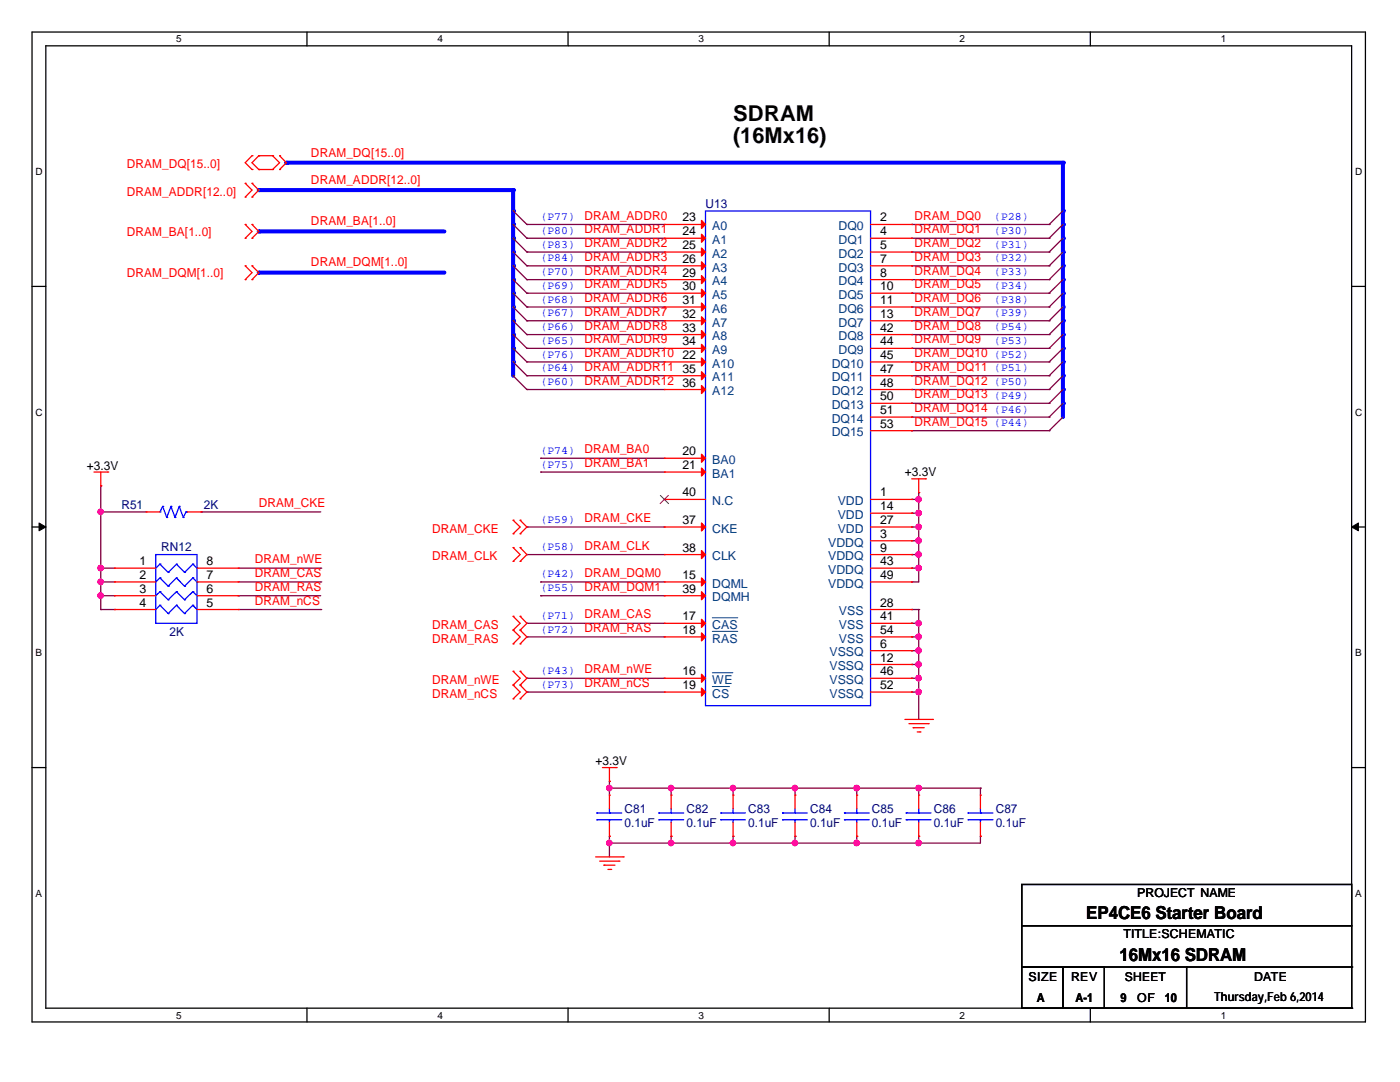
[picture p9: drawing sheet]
<svg xmlns="http://www.w3.org/2000/svg" width="279mm" height="216mm" viewBox="0 0 279 216" stroke-linecap="round" stroke-linejoin="round" font-family="sans-serif">
<path d="M6.4 6.4h266.1v197.5h-266.1zM9.1 9.1h260.6v192.1h-260.6z" fill="none" stroke="#000" stroke-width=".25"/>
<g fill="#fff">
<path d="M35.2 6.6h1.1v2.3h-1.1z"/>
<path d="M35.2 201.4h1.1v2.3h-1.1z"/>
</g>
<path d="M61.3 6.4v2.7M61.3 201.2v2.7" fill="none" stroke="#000" stroke-width=".25"/>
<g fill="#fff">
<path d="M87.3 6.6h1.1v2.3h-1.1z"/>
<path d="M87.3 201.4h1.1v2.3h-1.1z"/>
</g>
<path d="M113.4 6.4v2.7M113.4 201.2v2.7" fill="none" stroke="#000" stroke-width=".25"/>
<g fill="#fff">
<path d="M139.4 6.6h1.1v2.3h-1.1z"/>
<path d="M139.4 201.4h1.1v2.3h-1.1z"/>
</g>
<path d="M165.5 6.4v2.7M165.5 201.2v2.7" fill="none" stroke="#000" stroke-width=".25"/>
<g fill="#fff">
<path d="M191.5 6.6h1.1v2.3h-1.1z"/>
<path d="M191.5 201.4h1.1v2.3h-1.1z"/>
</g>
<path d="M217.6 6.4v2.7M217.6 201.2v2.7" fill="none" stroke="#000" stroke-width=".25"/>
<g fill="#fff">
<path d="M243.6 6.6h1.1v2.3h-1.1z"/>
<path d="M243.6 201.4h1.1v2.3h-1.1z"/>
<path d="M7.1 33.1h1.4v2.2h-1.4z"/>
<path d="M270.5 33.1h1.4v2.2h-1.4z"/>
<path d="M7.1 81.1h1.4v2.3h-1.4z"/>
<path d="M270.5 81.1h1.4v2.3h-1.4z"/>
</g>
<path d="M6.4 57.2h2.7M269.7 57.2h2.8" fill="none" stroke="#000" stroke-width=".25"/>
<g fill="#fff">
<path d="M7.1 129.1h1.3v2.3h-1.3z"/>
<path d="M270.5 129.1h1.3v2.3h-1.3z"/>
</g>
<path d="M6.4 105.2h2.7M269.7 105.2h2.8" fill="none" stroke="#000" stroke-width=".25"/>
<g fill="#000" stroke="#000" stroke-width=".2">
<path d="M7.8 104.4l1.3 .8-1.3 .7z" fill-rule="evenodd"/>
<path d="M269.7 105.2l1.4-.8v1.5z" fill-rule="evenodd"/>
</g>
<g fill="#fff">
<path d="M7.1 177.1h1.3v2.3h-1.3z"/>
<path d="M270.5 177.1h1.3v2.3h-1.3z"/>
</g>
<path d="M6.4 153.2h2.7M269.7 153.2h2.8" fill="none" stroke="#000" stroke-width=".25"/>
<g fill="none" stroke="#800040" stroke-width=".25">
<path d="M105.2 55.8h.1M105.2 47.5h.1M105.2 55.8h27.4M105.2 47.5h27.4M181.9 55.8h.1M181.9 50.3h.1M181.9 58.5h.1M181.9 55.8h27.5M181.9 50.3h27.5M181.9 58.5h27.5M105.2 66.8h.1M105.2 69.5h.1"/>
<path d="M105.2 61.3h.1M105.2 66.8h27.4M105.2 69.5h27.4M105.2 61.3h27.4M181.9 72.2h.1M181.9 77.7h.1M181.9 69.5h.1M181.9 69.5h27.5M181.9 72.2h27.5M181.9 77.7h27.5M181.9 83.2h.1M181.9 85.9h.1"/>
<path d="M181.9 83.2h27.5M181.9 85.9h27.5"/>
</g>
<path d="M212.1 80.5v2.7" fill="none" stroke="#00f" stroke-width=".8"/>
<circle cx="212.1" cy="80.5" r=".4" fill="#00f"/>
<path d="M102.4 72.2v2.8" fill="none" stroke="#00f" stroke-width=".8"/>
<circle cx="102.4" cy="72.2" r=".4" fill="#00f"/>
<g fill="none" stroke="#800040" stroke-width=".25">
<path d="M105.2 53h.1M105.2 44.8h.1M105.2 50.3h.1M105.2 58.5h.1M105.2 53h27.4M105.2 44.8h27.4M105.2 50.3h27.4M105.2 58.5h27.4M181.9 53h.1M181.9 44.8h.1M181.9 47.5h.1M181.9 53h27.5"/>
<path d="M181.9 44.8h27.5M181.9 47.5h27.5M105.2 64h.1M105.2 72.2h.1M105.2 75h.1M105.2 64h27.4M105.2 72.2h27.4M105.2 75h27.4M181.9 61.3h.1M181.9 64h.1M181.9 66.8h.1M181.9 75h.1"/>
<path d="M181.9 64h27.5M181.9 61.3h27.5M181.9 66.8h27.5M181.9 75h27.5M181.9 80.5h.1M181.9 80.5h27.5M183.3 99.7h.1M183.3 99.7v2.7M183.3 105.2h.1M183.3 105.2v2.7"/>
</g>
<g fill="#f0f" stroke="#f0f" stroke-width=".25">
<circle cx="183.3" cy="107.9" r=".54"/>
<circle cx="183.3" cy="105.1" r=".54"/>
</g>
<path d="M51.6 37.9h50.8" fill="none" stroke="#00f" stroke-width=".8"/>
<circle cx="51.6" cy="37.9" r=".4" fill="#00f"/>
<path d="M57.1 32.5h155" fill="none" stroke="#00f" stroke-width=".8"/>
<circle cx="57.2" cy="32.5" r=".4" fill="#00f"/>
<path d="M212.1 58.5v2.8" fill="none" stroke="#00f" stroke-width=".8"/>
<circle cx="212.1" cy="58.5" r=".4" fill="#00f"/>
<path d="M212.1 44.8v2.7" fill="none" stroke="#00f" stroke-width=".8"/>
<circle cx="212.1" cy="44.8" r=".4" fill="#00f"/>
<path d="M212.1 42.1v2.7" fill="none" stroke="#00f" stroke-width=".8"/>
<circle cx="212.1" cy="42.1" r=".4" fill="#00f"/>
<path d="M212.1 32.5v9.6" fill="none" stroke="#00f" stroke-width=".8"/>
<circle cx="212.1" cy="32.5" r=".4" fill="#00f"/>
<path d="M212.1 50.3v2.7" fill="none" stroke="#00f" stroke-width=".8"/>
<circle cx="212.1" cy="50.3" r=".4" fill="#00f"/>
<path d="M212.1 47.5v2.8" fill="none" stroke="#00f" stroke-width=".8"/>
<circle cx="212.1" cy="47.5" r=".4" fill="#00f"/>
<path d="M212.1 55.8v2.7" fill="none" stroke="#00f" stroke-width=".8"/>
<circle cx="212.1" cy="55.8" r=".4" fill="#00f"/>
<path d="M212.1 53v2.8" fill="none" stroke="#00f" stroke-width=".8"/>
<circle cx="212.1" cy="53" r=".4" fill="#00f"/>
<path d="M212.1 77.7v2.8" fill="none" stroke="#00f" stroke-width=".8"/>
<circle cx="212.1" cy="77.7" r=".4" fill="#00f"/>
<path d="M212.1 64v2.8" fill="none" stroke="#00f" stroke-width=".8"/>
<circle cx="212.1" cy="64" r=".4" fill="#00f"/>
<path d="M212.1 61.3v2.7" fill="none" stroke="#00f" stroke-width=".8"/>
<circle cx="212.1" cy="61.3" r=".4" fill="#00f"/>
<path d="M212.1 69.5v2.7" fill="none" stroke="#00f" stroke-width=".8"/>
<circle cx="212.1" cy="69.5" r=".4" fill="#00f"/>
<path d="M212.1 66.8v2.7" fill="none" stroke="#00f" stroke-width=".8"/>
<circle cx="212.1" cy="66.8" r=".4" fill="#00f"/>
<path d="M212.1 75v2.7" fill="none" stroke="#00f" stroke-width=".8"/>
<circle cx="212.1" cy="75" r=".4" fill="#00f"/>
<path d="M212.1 72.2v2.8" fill="none" stroke="#00f" stroke-width=".8"/>
<circle cx="212.1" cy="72.2" r=".4" fill="#00f"/>
<path d="M102.4 58.5v2.8" fill="none" stroke="#00f" stroke-width=".8"/>
<circle cx="102.4" cy="58.5" r=".4" fill="#00f"/>
<path d="M102.4 44.8v2.7" fill="none" stroke="#00f" stroke-width=".8"/>
<circle cx="102.4" cy="44.8" r=".4" fill="#00f"/>
<path d="M102.4 42.1v2.7" fill="none" stroke="#00f" stroke-width=".8"/>
<circle cx="102.4" cy="42.1" r=".4" fill="#00f"/>
<path d="M102.4 37.9v4.2" fill="none" stroke="#00f" stroke-width=".8"/>
<circle cx="102.4" cy="37.9" r=".4" fill="#00f"/>
<path d="M102.4 50.3v2.7" fill="none" stroke="#00f" stroke-width=".8"/>
<circle cx="102.4" cy="50.3" r=".4" fill="#00f"/>
<path d="M102.4 47.5v2.8" fill="none" stroke="#00f" stroke-width=".8"/>
<circle cx="102.4" cy="47.5" r=".4" fill="#00f"/>
<path d="M102.4 55.8v2.7" fill="none" stroke="#00f" stroke-width=".8"/>
<circle cx="102.4" cy="55.8" r=".4" fill="#00f"/>
<path d="M102.4 53v2.8" fill="none" stroke="#00f" stroke-width=".8"/>
<circle cx="102.4" cy="53" r=".4" fill="#00f"/>
<path d="M102.4 64v2.8" fill="none" stroke="#00f" stroke-width=".8"/>
<circle cx="102.4" cy="64" r=".4" fill="#00f"/>
<path d="M102.4 61.3v2.7" fill="none" stroke="#00f" stroke-width=".8"/>
<circle cx="102.4" cy="61.3" r=".4" fill="#00f"/>
<path d="M102.4 69.5v2.7" fill="none" stroke="#00f" stroke-width=".8"/>
<circle cx="102.4" cy="69.5" r=".4" fill="#00f"/>
<path d="M102.4 66.8v2.7" fill="none" stroke="#00f" stroke-width=".8"/>
<circle cx="102.4" cy="66.8" r=".4" fill="#00f"/>
<path d="M51.6 46.2h37.1" fill="none" stroke="#00f" stroke-width=".8"/>
<circle cx="51.6" cy="46.2" r=".4" fill="#00f"/>
<path d="M51.6 54.4h37.1" fill="none" stroke="#00f" stroke-width=".8"/>
<circle cx="51.6" cy="54.4" r=".4" fill="#00f"/>
<g fill="none" stroke="#800040" stroke-width=".25">
<path d="M102.4 44.8h.1M102.4 47.5h.1M102.4 55.8h.1M102.4 42.1h.1M102.4 53h.1M102.4 50.3h.1M102.4 58.5h.1M102.4 44.8l2.8 2.7M102.4 47.5l2.8 2.8M102.4 55.8l2.8 2.7M102.4 42.1l2.8 2.7M102.4 53l2.8 2.8"/>
<path d="M102.4 50.3l2.8 2.7M102.4 58.5l2.8 2.8M209.4 50.3h.1M209.4 58.5h.1M209.4 53h.1M209.4 44.8h.1M209.4 47.5h.1M209.4 55.8h.1M212.1 47.5l-2.7 2.8M212.1 55.8l-2.7 2.7M212.1 50.3l-2.7 2.7M212.1 42.1l-2.7 2.7"/>
<path d="M212.1 44.8l-2.7 2.7M212.1 58.5l-2.7 2.8M212.1 53l-2.7 2.8M102.4 66.8h.1M102.4 64h.1M102.4 61.3h.1M102.4 75h.1M102.4 72.2h.1M102.4 69.5h.1M102.4 66.8l2.8 2.7M102.4 64l2.8 2.8M102.4 61.3l2.8 2.7"/>
<path d="M102.4 75l2.8 2.7M102.4 72.2l2.8 2.8M102.4 69.5l2.8 2.7M105.2 77.7h.1M105.2 77.7h27.4M209.4 64h.1M209.4 75h.1M209.4 72.2h.1M209.4 77.7h.1M209.4 69.5h.1M209.4 66.8h.1M209.4 61.3h.1"/>
<path d="M212.1 61.3l-2.7 2.7M212.1 72.2l-2.7 2.8M212.1 69.5l-2.7 2.7M212.1 75l-2.7 2.7M212.1 66.8l-2.7 2.7M212.1 64l-2.7 2.8M212.1 77.7l-2.7 2.8M20.1 96.9h.1M20.1 96.9v24.7M107.9 91.4h.1M107.9 94.2h.1M107.9 91.4h24.7"/>
<path d="M107.9 94.2h24.7M181.9 99.7h.1M183.3 98.3h.1M183.3 98.3v1.4h-1.4M209.4 85.9h.1M209.4 80.5h.1M209.4 83.2h.1M212.1 83.2l-2.7 2.7M212.1 80.5l-2.7 2.7M20.1 102.2h.1M20.1 118.9h.1M20.1 116.1h.1"/>
<path d="M20.1 113.4h.1M20.1 116.1h2.8M20.1 118.9h2.8M20.1 113.4h2.8M20.1 102.2h9.1M40.1 102.2h.1M40.1 102.2h23.9M47.5 118.9h.1M47.5 116.1h16.5M47.5 118.9h16.5M47.5 113.4h16.5M64 113.4h.1"/>
<path d="M64 116.1h.1M105.2 110.7h.1M105.2 105.2h.1M105.2 110.7h27.4M105.2 105.2h27.4M107.9 116.1h.1M107.9 118.9h.1M107.9 116.1h24.7M107.9 118.9h24.7M181.9 102.4h.1M181.9 105.2h.1M181.9 107.9h.1"/>
<path d="M181.9 116.1h.1M181.9 113.4h.1M181.9 110.7h.1M181.9 110.7h1.4M181.9 102.4h1.4M181.9 107.9h1.4M181.9 113.4h1.4M183.3 102.4h.1M183.3 107.9h.1M183.3 113.4h.1M183.3 110.7h.1M183.3 102.4v2.8h-1.4"/>
<path d="M183.3 107.9v8.2h-1.4M20.1 121.6h.1M20.1 121.6h2.8M22.9 121.6h.1M47.5 121.6h16.5M64 121.6h.1M105.2 124.4h.1M105.2 127.1h.1M105.2 135.3h.1M105.2 138.1h.1M105.2 124.4h27.4M105.2 127.1h27.4"/>
<path d="M105.2 135.3h27.4M105.2 138.1h27.4M181.9 129.8h.1M181.9 132.6h.1M181.9 138.1h.1M181.9 135.3h.1M181.9 121.6h.1M181.9 124.4h.1M181.9 127.1h.1M181.9 124.4h1.4M181.9 127.1h1.4M181.9 135.3h1.4"/>
<path d="M181.9 138.1h1.4M181.9 129.8h1.4M181.9 132.6h1.4M181.9 121.6h1.4M183.3 129.8h.1M183.3 138.1h.1M183.3 132.6h.1M183.3 135.3h.1M183.3 121.6h.1M183.3 124.4h.1M183.3 127.1h.1M183.3 121.6v22"/>
<path d="M121.6 155.9h.1M121.6 157.3h.1M121.6 155.9v2.8M121.6 157.3h74.1M133.9 157.3h.1M133.9 157.3v1.4M146.3 157.3h.1M146.3 157.3v1.4M158.7 157.3h.1M158.7 157.3v1.4M171 157.3h.1M171 157.3v1.4"/>
<path d="M183.3 157.3h.1M183.3 157.3v1.4M195.7 157.3h.1M195.7 157.3v1.4M121.6 166.9h.1M121.6 168.2h.1M121.6 166.9v4.1M133.9 166.9h.1M133.9 168.2h.1M133.9 166.9v1.3M146.3 166.9h.1M146.3 168.2h.1"/>
<path d="M146.3 166.9v1.3M158.7 166.9h.1M158.7 168.2h.1M158.7 166.9v1.3M171 166.9h.1M171 168.2h.1M171 166.9v1.3M183.3 166.9h.1M183.3 168.2h.1M183.3 166.9v1.3M195.7 166.9h.1M195.7 166.9v1.3h-74.1"/>
</g>
<g fill="#f0f" stroke="#f0f" stroke-width=".25">
<circle cx="183.3" cy="132.6" r=".54"/>
<circle cx="183.3" cy="129.8" r=".54"/>
<circle cx="183.3" cy="124.3" r=".54"/>
<circle cx="183.3" cy="127.1" r=".54"/>
<circle cx="183.3" cy="102.4" r=".54"/>
<circle cx="183.3" cy="99.6" r=".54"/>
<circle cx="183.3" cy="110.6" r=".54"/>
<circle cx="183.3" cy="113.3" r=".54"/>
<circle cx="183.3" cy="138.1" r=".54"/>
<circle cx="183.3" cy="135.3" r=".54"/>
<circle cx="121.6" cy="168.2" r=".54"/>
<circle cx="121.6" cy="157.2" r=".54"/>
<circle cx="146.3" cy="157.2" r=".54"/>
<circle cx="133.9" cy="157.2" r=".54"/>
<circle cx="158.6" cy="157.2" r=".54"/>
<circle cx="146.3" cy="168.2" r=".54"/>
<circle cx="133.9" cy="168.2" r=".54"/>
<circle cx="183.3" cy="157.2" r=".54"/>
<circle cx="171" cy="157.2" r=".54"/>
<circle cx="158.6" cy="168.2" r=".54"/>
<circle cx="183.3" cy="168.2" r=".54"/>
<circle cx="171" cy="168.2" r=".54"/>
<circle cx="20.1" cy="113.3" r=".54"/>
<circle cx="20.1" cy="102.1" r=".54"/>
<circle cx="20.1" cy="116.1" r=".54"/>
<circle cx="20.1" cy="118.8" r=".54"/>
<circle cx="183.3" cy="107.9" r=".54"/>
<circle cx="183.3" cy="105.1" r=".54"/>
</g>
<g fill="none" stroke="#f00" stroke-width=".25">
<path d="M48.9 39.3h.1M48.9 36.6h.1M48.9 36.6l1.4 1.3-1.4 1.4M50.3 33.8h.1M50.3 31.1h.1M50.3 36.6h.1M50.3 39.3h.1M50.3 31.1l-1.4 1.4 1.4 1.3M50.3 36.6l1.3 1.3-1.3 1.4M51.6 31.1h.1M51.6 33.8h.1M51.6 31.1l-1.3 1.4 1.3 1.3"/>
<path d="M51.6 31.1h2.8M51.6 33.8h2.8M54.4 33.8h.1M54.4 31.1h.1M54.4 31.1l1.4 1.4-1.4 1.3M55.8 31.1h.1M55.8 33.8h.1M55.8 31.1l1.3 1.4-1.3 1.3M48.9 47.5h.1M48.9 44.8h.1M48.9 55.8h.1M48.9 53h.1"/>
<path d="M48.9 44.8l1.4 1.4-1.4 1.3M48.9 53l1.4 1.4-1.4 1.4M50.3 44.8h.1M50.3 47.5h.1M50.3 53h.1M50.3 55.8h.1M50.3 44.8l1.3 1.4-1.3 1.3M50.3 53l1.3 1.4-1.3 1.4M132.6 44.8h.1M132.6 47.5h.1M132.6 50.3h.1M132.6 53h.1"/>
<path d="M132.6 55.8h.1M132.6 58.5h.1M132.6 44.8h8.2M132.6 47.5h8.2M132.6 50.3h8.2M132.6 53h8.2M132.6 55.8h8.2M132.6 58.5h8.2M173.7 44.8h8.2M173.7 47.5h8.2M173.7 50.3h8.2M173.7 53h8.2"/>
<path d="M173.7 55.8h8.2M173.7 58.5h8.2M181.9 44.8h.1M181.9 47.5h.1M181.9 50.3h.1M181.9 53h.1M181.9 55.8h.1M181.9 58.5h.1M132.6 61.3h.1M132.6 64h.1M132.6 66.8h.1M132.6 69.5h.1"/>
<path d="M132.6 72.2h.1M132.6 77.7h.1M132.6 75h.1M132.6 61.3h8.2M132.6 64h8.2M132.6 66.8h8.2M132.6 69.5h8.2M132.6 72.2h8.2M132.6 77.7h8.2M132.6 75h8.2M173.7 61.3h8.2M173.7 64h8.2"/>
<path d="M173.7 66.8h8.2M173.7 69.5h8.2M173.7 72.2h8.2M173.7 77.7h8.2M173.7 75h8.2M181.9 61.3h.1M181.9 64h.1M181.9 66.8h.1M181.9 69.5h.1M181.9 72.2h.1M181.9 75h.1M181.9 77.7h.1"/>
<path d="M18.8 94.2h2.7M20.1 96.9h.1M20.1 94.2v2.7M21.5 94.2h.1M132.6 91.4h.1M132.6 99.7h.1M132.6 94.2h.1M132.6 94.2h8.2M132.6 91.4h8.2M132.6 99.7h8.2M173.7 80.5h8.2M173.7 83.2h8.2"/>
<path d="M173.7 85.9h8.2M173.7 99.7h8.2M181.9 80.5h.1M181.9 83.2h.1M181.9 85.9h.1M181.9 99.7h.1M181.9 95.5h2.8M183.3 98.3h.1M183.3 95.5v2.8M184.7 95.5h.1M22.9 113.4h.1M22.9 116.1h.1"/>
<path d="M22.9 118.9h.1M22.9 116.1h8.2M22.9 118.9h8.2M22.9 113.4h8.2M29.2 102.2h.1M29.2 102.2h2.7M37.4 102.2h2.7M39.3 116.1h8.2M39.3 118.9h8.2M39.3 113.4h8.2M40.1 102.2h.1M47.5 118.9h.1"/>
<path d="M47.5 116.1h.1M47.5 113.4h.1M102.4 106.5h.1M102.4 103.8h.1M102.4 112h.1M102.4 109.3h.1M102.4 103.8l1.4 1.4-1.4 1.3M102.4 109.3l1.4 1.4-1.4 1.3M103.8 103.8h.1M103.8 106.5h.1M103.8 109.3h.1M103.8 112h.1"/>
<path d="M103.8 103.8l1.4 1.4-1.4 1.3M103.8 109.3l1.4 1.4-1.4 1.3M132.6 110.7h.1M132.6 105.2h.1M132.6 116.1h.1M132.6 118.9h.1M132.6 105.2h8.2M132.6 110.7h8.2M132.6 116.1h8.2M132.6 118.9h8.2M173.7 107.9h8.2M173.7 105.2h8.2"/>
<path d="M173.7 110.7h8.2M173.7 116.1h8.2M173.7 113.4h8.2M173.7 102.4h8.2M181.9 107.9h.1M181.9 105.2h.1M181.9 110.7h.1M181.9 113.4h.1M181.9 116.1h.1M181.9 102.4h.1M22.9 121.6h.1M22.9 121.6h8.2"/>
<path d="M39.3 121.6h8.2M47.5 121.6h.1M102.4 125.7h.1M102.4 123h.1M102.4 128.5h.1M102.4 136.7h.1M102.4 133.9h.1M102.4 139.4h.1M102.4 123l1.4 1.4-1.4 1.3M102.4 125.7l1.4 1.4-1.4 1.4M102.4 133.9l1.4 1.4-1.4 1.4M102.4 136.7l1.4 1.4-1.4 1.3"/>
<path d="M103.8 123h.1M103.8 125.7h.1M103.8 128.5h.1M103.8 133.9h.1M103.8 136.7h.1M103.8 139.4h.1M103.8 123l1.4 1.4-1.4 1.3M103.8 125.7l1.4 1.4-1.4 1.4M103.8 133.9l1.4 1.4-1.4 1.4M103.8 136.7l1.4 1.4-1.4 1.3M132.6 124.4h.1M132.6 127.1h.1"/>
<path d="M132.6 135.3h.1M132.6 138.1h.1M132.6 124.4h8.2M132.6 127.1h8.2M132.6 135.3h8.2M132.6 138.1h8.2M173.7 121.6h8.2M173.7 124.4h8.2M173.7 127.1h8.2M173.7 135.3h8.2M173.7 138.1h8.2M173.7 129.8h8.2"/>
<path d="M173.7 132.6h8.2M181.9 121.6h.1M181.9 124.4h.1M181.9 129.8h.1M181.9 132.6h.1M181.9 135.3h.1M181.9 138.1h.1M181.9 127.1h.1M120.2 153.2h2.8M121.6 155.9h.1M121.6 158.7h.1M121.6 153.2v2.7"/>
<path d="M121.6 158.7v2.7M123 153.2h.1M133.9 158.7h.1M133.9 158.7v2.7M146.3 158.7h.1M146.3 158.7v2.7M158.7 158.7h.1M158.7 158.7v2.7M171 158.7h.1M171 158.7v2.7M180.6 143.6h5.5M181.4 144.4h3.9"/>
<path d="M182.2 145.2h.1M182.2 145.2h2.2M183 146h.6M183.3 158.7h.1M183.3 158.7v2.7M183.6 146h.1M185.3 144.4h.1M186.1 143.6h.1M195.7 158.7h.1M195.7 158.7v2.7M118.9 171h5.5M119.7 171.8h3.8"/>
<path d="M120.5 172.6h.1M120.5 172.6h2.2M121.3 173.5h.6M121.6 166.9h.1M121.6 164.1v2.8M121.9 173.5h.1M123.5 171.8h.1M124.4 171h.1M133.9 166.9h.1M133.9 164.1v2.8M146.3 166.9h.1M146.3 164.1v2.8"/>
<path d="M158.7 166.9h.1M158.7 164.1v2.8M171 166.9h.1M171 164.1v2.8M183.3 166.9h.1M183.3 164.1v2.8M195.7 166.9h.1M195.7 164.1v2.8"/>
</g>
<path d="M203.9 176.5h65.8v8.2h-65.8zM203.9 184.7h65.8v8.3h-65.8zM203.9 193h8.2v8.2h-8.2zM212.1 193h8.3v8.2h-8.3zM236.8 193h.1M236.8 193v8.2M269.7 193h.1M269.7 193v8.2M220.4 201.2h49.3M269.7 201.2h.1" fill="none" stroke="#000" stroke-width=".25"/>
<g fill="none" stroke="#00f" stroke-width=".25">
<path d="M140.8 42.1h32.9v98.7h-32.9zM31.1 110.7h8.2v13.7h-8.2zM31.9 102.2h.1M31.9 112.6h.1M31.9 115.3h.1M31.9 118.1h.1M31.9 112.6l1.7 1.6M31.9 112.6l-.8 .8M31.9 115.3l1.7 1.7M31.9 115.3l-.8 .8M31.9 118.1l1.7 1.6M31.9 118.1l-.8 .8"/>
<path d="M32.5 101h.1M32.5 101l.8 2.3M32.5 101l-.6 1.2M33.3 103.3h.1M33.6 114.2h.1M33.6 117h.1M33.6 119.7h.1M34.1 101h.1M34.1 101l.8 2.3M34.1 101l-.8 2.3M34.9 103.3h.1M35.2 112.6h.1"/>
<path d="M35.2 115.3h.1M35.2 118.1h.1M35.2 112.6l1.6 1.6M35.2 112.6l-1.6 1.6M35.2 115.3l1.6 1.7M35.2 115.3l-1.6 1.7M35.2 118.1l1.6 1.6M35.2 118.1l-1.6 1.6M35.8 101h.1M35.8 101l.8 2.3M35.8 101l-.9 2.3M36.6 103.3h.1"/>
<path d="M36.8 114.2h.1M36.8 117h.1M36.8 119.7h.1M37.1 102.2h.1M37.1 102.2l-.5 1.1M37.1 102.2h.3M38.5 112.6h.1M38.5 115.3h.1M38.5 118.1h.1M38.5 112.6l.8 .8M38.5 112.6l-1.7 1.6M38.5 115.3l.8 .8"/>
<path d="M38.5 115.3l-1.7 1.7M38.5 118.1l.8 .8M38.5 118.1l-1.7 1.6M39.3 113.4h.1M39.3 116.1h.1M39.3 118.9h.1M31.9 120.8h.1M31.9 120.8l1.7 1.6M31.9 120.8l-.8 .8M33.6 122.4h.1M35.2 120.8h.1M35.2 120.8l1.6 1.6"/>
<path d="M35.2 120.8l-1.6 1.6M36.8 122.4h.1M38.5 120.8h.1M38.5 120.8l.8 .8M38.5 120.8l-1.7 1.6M39.3 121.6h.1M119.1 162.2h.1M119.1 163.6h.1M119.1 162.2h5M119.1 163.6h5M121.6 163.6h.1M121.6 162.2h.1"/>
<path d="M121.6 161.4v.8M121.6 163.6v.5M131.5 162.2h.1M131.5 163.6h.1M131.5 162.2h4.9M131.5 163.6h4.9M133.9 163.6h.1M133.9 162.2h.1M133.9 161.4v.8M133.9 163.6v.5M143.8 162.2h.1M143.8 163.6h.1"/>
<path d="M143.8 162.2h5M143.8 163.6h5M146.3 163.6h.1M146.3 162.2h.1M146.3 161.4v.8M146.3 163.6v.5M156.2 162.2h.1M156.2 163.6h.1M156.2 162.2h4.9M156.2 163.6h4.9M158.7 163.6h.1M158.7 162.2h.1"/>
<path d="M158.7 161.4v.8M158.7 163.6v.5M168.5 162.2h.1M168.5 163.6h.1M168.5 162.2h5M168.5 163.6h5M171 163.6h.1M171 162.2h.1M171 161.4v.8M171 163.6v.5M180.8 162.2h.1M180.8 163.6h.1"/>
<path d="M180.8 162.2h5M180.8 163.6h5M183.3 163.6h.1M183.3 162.2h.1M183.3 161.4v.8M183.3 163.6v.5M193.2 162.2h.1M193.2 163.6h.1M193.2 162.2h5M193.2 163.6h5M195.7 163.6h.1M195.7 162.2h.1"/>
<path d="M195.7 161.4v.8M195.7 163.6v.5"/>
</g>
<g fill="#f00" stroke="#f00" stroke-width=".25">
<path d="M140 44l.8 .8-.8 .8z" fill-rule="evenodd"/>
<path d="M140 46.7l.8 .8-.8 .8z" fill-rule="evenodd"/>
<path d="M140 49.5l.8 .8-.8 .8z" fill-rule="evenodd"/>
<path d="M140 52.2l.8 .8-.8 .8z" fill-rule="evenodd"/>
<path d="M140 55l.8 .8-.8 .8z" fill-rule="evenodd"/>
<path d="M140 57.7l.8 .8-.8 .8z" fill-rule="evenodd"/>
<path d="M140 60.5l.8 .8-.8 .8z" fill-rule="evenodd"/>
<path d="M140 63.2l.8 .8-.8 .8z" fill-rule="evenodd"/>
<path d="M140 66l.8 .8-.8 .8z" fill-rule="evenodd"/>
<path d="M140 68.7l.8 .8-.8 .8z" fill-rule="evenodd"/>
<path d="M140 71.4l.8 .8-.8 .8z" fill-rule="evenodd"/>
<path d="M140 90.6l.8 .8-.8 .8z" fill-rule="evenodd"/>
<path d="M140 76.9l.8 .8-.8 .8z" fill-rule="evenodd"/>
<path d="M140 109.9l.8 .8-.8 .8z" fill-rule="evenodd"/>
<path d="M140 104.4l.8 .8-.8 .8z" fill-rule="evenodd"/>
<path d="M140 115.3l.8 .8-.8 .8z" fill-rule="evenodd"/>
<path d="M140 118.1l.8 .8-.8 .8z" fill-rule="evenodd"/>
<path d="M140 123.6l.8 .8-.8 .8z" fill-rule="evenodd"/>
<path d="M140 126.3l.8 .8-.8 .8z" fill-rule="evenodd"/>
<path d="M140 134.5l.8 .8-.8 .8z" fill-rule="evenodd"/>
<path d="M140 137.3l.8 .8-.8 .8z" fill-rule="evenodd"/>
<path d="M140 74.2l.8 .8-.8 .8z" fill-rule="evenodd"/>
<path d="M140 93.4l.8 .8-.8 .8z" fill-rule="evenodd"/>
</g>
<path d="M131.8 98.8l1.6 1.7M133.4 98.8l-1.7 1.7" fill="none" stroke="#804000" stroke-width=".2"/>
<path d="M142.2 123.3h5M142.2 126h5M142.2 134.2h4.1M142.2 137h3.4" fill="none" stroke="#004080" stroke-width=".2"/>
<g font-size="4.4">
<text x="146.3" y="24.1">SDRAM</text>
<text x="146.3" y="28.6">(16Mx16)</text>
</g>
<g font-size="3.6">
<text x="216.8" y="183.3">EP4CE6 Starter Board</text>
<text x="223.4" y="191.9">16Mx16 SDRAM</text>
</g>
<g font-size="2.5" fill="#f00">
<text x="25.3" y="33.6">DRAM_DQ[15..0]</text>
<text x="62.1" y="31.2">DRAM_DQ[15..0]</text>
<text x="25.3" y="39.1">DRAM_ADDR[12..0]</text>
<text x="62.1" y="36.7">DRAM_ADDR[12..0]</text>
<text x="25.3" y="47">DRAM_BA[1..0]</text>
<text x="62.1" y="45">DRAM_BA[1..0]</text>
<text x="116.7" y="46.6">DRAM_ADDR1</text>
<text x="116.7" y="43.8">DRAM_ADDR0</text>
<text x="182.5" y="43.8">DRAM_DQ0</text>
<text x="182.5" y="46.6">DRAM_DQ1</text>
<text x="62.1" y="53.2">DRAM_DQM[1..0]</text>
<text x="116.7" y="52.1">DRAM_ADDR3</text>
<text x="116.7" y="49.3">DRAM_ADDR2</text>
<text x="182.5" y="49.3">DRAM_DQ2</text>
<text x="182.5" y="52.1">DRAM_DQ3</text>
<text x="25.3" y="55.3">DRAM_DQM[1..0]</text>
<text x="116.7" y="54.8">DRAM_ADDR4</text>
<text x="116.7" y="57.5">DRAM_ADDR5</text>
<text x="182.5" y="54.8">DRAM_DQ4</text>
<text x="182.5" y="57.5">DRAM_DQ5</text>
<text x="116.7" y="65.8">DRAM_ADDR8</text>
<text x="116.7" y="60.3">DRAM_ADDR6</text>
<text x="116.7" y="63">DRAM_ADDR7</text>
<text x="182.5" y="60.3">DRAM_DQ6</text>
<text x="182.5" y="63">DRAM_DQ7</text>
<text x="182.5" y="65.8">DRAM_DQ8</text>
<text x="116.7" y="68.5">DRAM_ADDR9</text>
<text x="116.7" y="71.2">DRAM_ADDR10</text>
<text x="182.5" y="71.2">DRAM_DQ10 (P52)</text>
<text x="182.5" y="68.5">DRAM_DQ9</text>
<text x="116.7" y="74">DRAM_ADDR11</text>
<text x="116.7" y="76.8">DRAM_ADDR12</text>
<text x="182.5" y="76.8">DRAM_DQ12 (P50)</text>
<text x="182.5" y="74">DRAM_DQ11 (P51)</text>
<text x="182.5" y="82.3">DRAM_DQ14 (P46)</text>
<text x="182.5" y="79.5">DRAM_DQ13 (P49)</text>
<text x="182.5" y="85">DRAM_DQ15 (P44)</text>
<text x="116.7" y="90.5">DRAM_BA0</text>
<text x="116.7" y="93.2">DRAM_BA1</text>
<text x="51.6" y="101.2">DRAM_CKE</text>
<text x="86.2" y="106.3">DRAM_CKE</text>
<text x="116.7" y="104.2">DRAM_CKE</text>
<text x="50.8" y="112.4">DRAM_nWE</text>
<text x="86.2" y="111.8">DRAM_CLK</text>
<text x="116.7" y="109.7">DRAM_CLK</text>
<text x="50.8" y="115.1">DRAM_CAS</text>
<text x="50.8" y="117.9">DRAM_RAS</text>
<text x="116.7" y="115.1">DRAM_DQM0</text>
<text x="116.7" y="117.9">DRAM_DQM1</text>
<text x="50.8" y="120.6">DRAM_nCS</text>
<text x="86.2" y="125.5">DRAM_CAS</text>
<text x="116.7" y="123.4">DRAM_CAS</text>
<text x="86.2" y="128.2">DRAM_RAS</text>
<text x="116.7" y="126.1">DRAM_RAS</text>
<text x="86.2" y="136.5">DRAM_nWE</text>
<text x="116.7" y="134.4">DRAM_nWE</text>
<text x="116.7" y="137.1">DRAM_nCS</text>
<text x="86.2" y="139.2">DRAM_nCS</text>
</g>
<g font-size="2.5" fill="#000080">
<text x="140.8" y="41.6">U13</text>
<text x="24.2" y="101.6">R51</text>
<text x="40.7" y="101.6">2K</text>
<text x="32.2" y="109.9">RN12</text>
<text x="33.8" y="126.9">2K</text>
<text x="124.6" y="162.3">C81</text>
<text x="124.6" y="165">0.1uF</text>
<text x="137" y="162.3">C82</text>
<text x="137" y="165">0.1uF</text>
<text x="149.3" y="162.3">C83</text>
<text x="149.3" y="165">0.1uF</text>
<text x="161.7" y="162.3">C84</text>
<text x="161.7" y="165">0.1uF</text>
<text x="174" y="162.3">C85</text>
<text x="174" y="165">0.1uF</text>
<text x="186.4" y="162.3">C86</text>
<text x="186.4" y="165">0.1uF</text>
<text x="198.7" y="162.3">C87</text>
<text x="198.7" y="165">0.1uF</text>
</g>
<g font-size="2.5">
<text x="136.2" y="44.2">23</text>
<text x="136.2" y="46.9">24</text>
<text x="175.6" y="44.2">2</text>
<text x="175.6" y="46.9">4</text>
<text x="136.2" y="49.7">25</text>
<text x="136.2" y="52.5">26</text>
<text x="175.6" y="49.7">5</text>
<text x="175.6" y="52.5">7</text>
<text x="136.2" y="55.2">29</text>
<text x="136.2" y="57.9">30</text>
<text x="175.6" y="55.2">8</text>
<text x="175.6" y="57.9">10</text>
<text x="136.2" y="60.7">31</text>
<text x="136.2" y="63.4">32</text>
<text x="175.6" y="60.7">11</text>
<text x="175.6" y="63.4">13</text>
<text x="136.2" y="66.2">33</text>
<text x="136.2" y="68.9">34</text>
<text x="136.2" y="71.6">22</text>
<text x="175.6" y="66.2">42</text>
<text x="175.6" y="68.9">44</text>
<text x="175.6" y="71.6">45</text>
<text x="136.2" y="77.1">36</text>
<text x="136.2" y="74.4">35</text>
<text x="175.6" y="74.4">47</text>
<text x="175.6" y="77.1">48</text>
<text x="175.6" y="79.9">50</text>
<text x="175.6" y="82.6">51</text>
<text x="175.6" y="85.3">53</text>
<text x="17.4" y="93.7">+3.3V</text>
<text x="136.2" y="90.8">20</text>
<text x="136.2" y="93.6">21</text>
<text x="180.6" y="95">+3.3V</text>
<text x="136.2" y="99.1">40</text>
<text x="175.6" y="99.1">1</text>
<text x="175.6" y="101.8">14</text>
<text x="136.2" y="104.6">37</text>
<text x="175.6" y="107.3">3</text>
<text x="175.6" y="104.6">27</text>
<text x="27.8" y="112.8">1</text>
<text x="41.2" y="112.8">8</text>
<text x="136.2" y="110.1">38</text>
<text x="175.6" y="110.1">9</text>
<text x="175.6" y="112.8">43</text>
<text x="27.8" y="115.5">2</text>
<text x="27.8" y="118.3">3</text>
<text x="41.2" y="118.3">6</text>
<text x="41.2" y="115.5">7</text>
<text x="136.2" y="115.5">15</text>
<text x="136.2" y="118.3">39</text>
<text x="175.6" y="115.5">49</text>
<text x="27.8" y="121">4</text>
<text x="41.2" y="121">5</text>
<text x="136.2" y="123.8">17</text>
<text x="175.6" y="121">28</text>
<text x="175.6" y="123.8">41</text>
<text x="136.2" y="126.5">18</text>
<text x="175.6" y="129.2">6</text>
<text x="175.6" y="132">12</text>
<text x="175.6" y="126.5">54</text>
<text x="136.2" y="134.7">16</text>
<text x="136.2" y="137.5">19</text>
<text x="175.6" y="134.7">46</text>
<text x="175.6" y="137.5">52</text>
<text x="118.9" y="152.7">+3.3V</text>
<text x="226.9" y="179">PROJECT NAME</text>
<text x="224.2" y="187.2">TITLE:SCHEMATIC</text>
<text x="205.3" y="195.7">SIZE</text>
<text x="213.8" y="195.7">REV</text>
<text x="250.3" y="195.7">DATE</text>
<text x="206.9" y="199.9">A</text>
<text x="214.6" y="199.9">A-1</text>
<text x="223.6" y="199.9">9</text>
<text x="226.9" y="199.9">OF</text>
<text x="232.5" y="199.9">10</text>
<text x="242.3" y="199.6">Thursday,Feb 6,2014</text>
</g>
<g font-size="2.5" fill="#004080">
<text x="142.2" y="45.9">A0</text>
<text x="167.3" y="45.9">DQ0</text>
<text x="142.2" y="48.7">A1</text>
<text x="142.2" y="51.4">A2</text>
<text x="167.3" y="48.7">DQ1</text>
<text x="167.3" y="51.4">DQ2</text>
<text x="142.2" y="54.2">A3</text>
<text x="142.2" y="56.9">A4</text>
<text x="142.2" y="59.6">A5</text>
<text x="167.3" y="54.2">DQ3</text>
<text x="167.3" y="56.9">DQ4</text>
<text x="167.3" y="59.6">DQ5</text>
<text x="142.2" y="62.4">A6</text>
<text x="142.2" y="65.2">A7</text>
<text x="167.3" y="62.4">DQ6</text>
<text x="167.3" y="65.2">DQ7</text>
<text x="142.2" y="67.9">A8</text>
<text x="142.2" y="70.7">A9</text>
<text x="167.3" y="67.9">DQ8</text>
<text x="167.3" y="70.7">DQ9</text>
<text x="142.2" y="73.4">A10</text>
<text x="142.2" y="76.1">A11</text>
<text x="166" y="73.4">DQ10</text>
<text x="166" y="76.1">DQ11</text>
<text x="142.2" y="78.9">A12</text>
<text x="166" y="78.9">DQ12</text>
<text x="166" y="81.6">DQ13</text>
<text x="166" y="84.4">DQ14</text>
<text x="166" y="87.1">DQ15</text>
<text x="142.2" y="92.6">BA0</text>
<text x="142.2" y="95.3">BA1</text>
<text x="142.2" y="100.8">N.C</text>
<text x="167.2" y="100.8">VDD</text>
<text x="142.2" y="106.3">CKE</text>
<text x="167.2" y="106.3">VDD</text>
<text x="167.2" y="103.5">VDD</text>
<text x="142.2" y="111.8">CLK</text>
<text x="165.3" y="109.1">VDDQ</text>
<text x="165.3" y="111.8">VDDQ</text>
<text x="142.2" y="117.3">DQML</text>
<text x="165.3" y="114.5">VDDQ</text>
<text x="165.3" y="117.3">VDDQ</text>
<text x="142.2" y="120">DQMH</text>
<text x="142.2" y="125.5">CAS</text>
<text x="167.4" y="122.8">VSS</text>
<text x="167.4" y="125.5">VSS</text>
<text x="142.2" y="128.2">RAS</text>
<text x="165.5" y="131">VSSQ</text>
<text x="167.4" y="128.2">VSS</text>
<text x="142.2" y="136.5">WE</text>
<text x="165.5" y="133.7">VSSQ</text>
<text x="165.5" y="136.5">VSSQ</text>
<text x="142.2" y="139.2">CS</text>
<text x="165.5" y="139.2">VSSQ</text>
</g>
<text font-size="2.4" x="224.5" y="195.7">SHEET</text>
<g font-size="2.3" fill="#00f">
<text x="107.9" y="43.9">(P77)</text>
<text x="107.9" y="46.7">(P80)</text>
<text x="198.4" y="43.9">(P28)</text>
<text x="198.4" y="46.7">(P30)</text>
<text x="107.9" y="49.4">(P83)</text>
<text x="107.9" y="52.2">(P84)</text>
<text x="198.4" y="49.4">(P31)</text>
<text x="198.4" y="52.2">(P32)</text>
<text x="107.9" y="54.9">(P70)</text>
<text x="107.9" y="57.7">(P69)</text>
<text x="198.4" y="54.9">(P33)</text>
<text x="198.4" y="57.7">(P34)</text>
<text x="107.9" y="60.4">(P68)</text>
<text x="107.9" y="63.1">(P67)</text>
<text x="107.9" y="65.9">(P66)</text>
<text x="198.4" y="60.4">(P38)</text>
<text x="198.4" y="63.1">(P39)</text>
<text x="198.4" y="65.9">(P54)</text>
<text x="107.9" y="68.6">(P65)</text>
<text x="107.9" y="71.4">(P76)</text>
<text x="198.4" y="68.6">(P53)</text>
<text x="107.9" y="74.1">(P64)</text>
<text x="107.9" y="76.8">(P60)</text>
<text x="107.9" y="90.6">(P74)</text>
<text x="107.9" y="93.3">(P75)</text>
<text x="107.9" y="104.3">(P59)</text>
<text x="107.9" y="109.8">(P58)</text>
<text x="107.9" y="115.2">(P42)</text>
<text x="107.9" y="118">(P55)</text>
<text x="107.9" y="123.5">(P71)</text>
<text x="107.9" y="126.2">(P72)</text>
<text x="107.9" y="137.2">(P73)</text>
<text x="107.9" y="134.5">(P43)</text>
</g>
<g font-size="2">
<text x="35.2" y="8.5">5</text>
<text x="87.3" y="8.5">4</text>
<text x="139.4" y="8.5">3</text>
<text x="191.5" y="8.5">2</text>
<text x="243.6" y="8.5">1</text>
<text x="7.1" y="34.9">D</text>
<text x="270.5" y="34.9">D</text>
<text x="7.1" y="82.9">C</text>
<text x="270.5" y="82.9">C</text>
<text x="7.1" y="130.9">B</text>
<text x="270.5" y="130.9">B</text>
<text x="7.1" y="178.9">A</text>
<text x="270.5" y="178.9">A</text>
<text x="35.2" y="203.2">5</text>
<text x="87.3" y="203.2">4</text>
<text x="139.4" y="203.2">3</text>
<text x="191.5" y="203.2">2</text>
<text x="243.6" y="203.2">1</text>
</g>
</svg>
